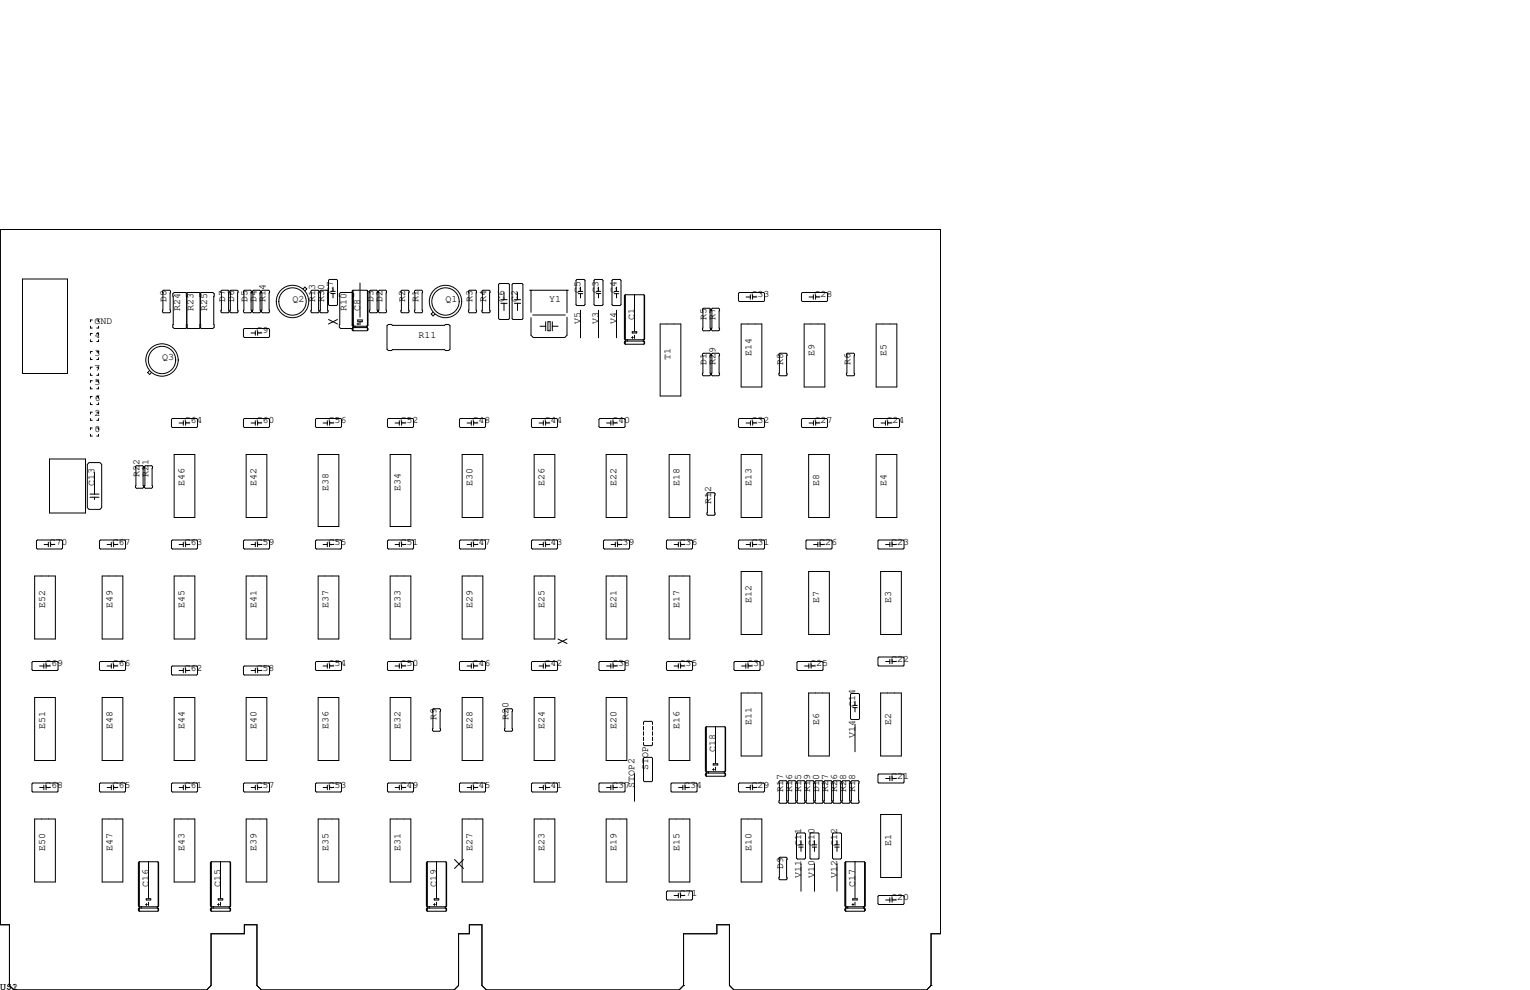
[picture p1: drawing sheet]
<svg xmlns="http://www.w3.org/2000/svg" width="432mm" height="279mm" viewBox="0 0 432 279" stroke-linecap="round" stroke-linejoin="round" font-family="sans-serif">
<g fill="none" stroke="#000" stroke-width=".28">
<path d="M6.4 78.7h12.7v26.7h-12.7zM92.7 79.1l.3-.2h2l.3 .2v6.9l-.3 .2h-2l-.3-.2zM101.6 79.9v9.6M162.6 79.1l.2-.2h2l.3 .2v6.9l-.3 .2h-2l-.2-.2zM167.6 79.1l.3-.2h2l.3 .2v6.9l-.3 .2h-2l-.3-.2zM172.7 79.1l.3-.2h2l.3 .2v6.9l-.3 .2h-2l-.3-.2zM25.5 92.1v.5h.5M25.5 95.9v.5h.5M26 90.3h-.5v.5M26 94.1h-.5v.5M26 99.2h-.5v.5M27.3 90.3h.5v.5"/>
<path d="M27.3 94.1h.5v.5M27.3 99.2h.5v.5M27.8 92.1v.5h-.5M27.8 95.9v.5h-.5M46.1 81.9h1.8l.2 .3v5.8l-.2 .3h-1.8l-.3-.3v-5.8zM52.7 83.7l.1-.8-.3-.4h-3.4l-.3 .4v9.4l.3 .4h3.4l.3-.4-.1-.7M52.7 91.6l-.1 .7 .4 .4h3.3l.3-.4-.1-.7M52.7 83.7l-.1-.8 .4-.4h3.3l.3 .4-.1 .8M52.7 83.7v7.9M56.5 83.7l-.1-.8 .4-.4h3.3l.4 .4v9.4l-.4 .4h-3.3l-.4-.4 .1-.7M56.5 83.7v7.9M62.6 81.9h1.8l.2 .3v5.8l-.2 .3h-1.8l-.2-.3v-5.8z"/>
<path d="M65.2 81.9h1.7l.3 .3v5.8l-.3 .3h-1.7l-.3-.3v-5.8zM69 81.9h1.7l.3 .3v5.8l-.3 .3h-1.7l-.3-.3v-5.8zM69 92.7h6.8l.3 .3v2l-.3 .2h-6.8l-.3-.2v-2zM70.9 94h1.2M71.5 81.9h1.8l.2 .3v5.8l-.2 .3h-1.8l-.3-.3v-5.8zM72.1 93.3v1.3M72.7 94h1.2M72.7 93.3v1.3M74 81.9h1.8l.3 .3v5.8l-.3 .3h-1.8l-.2-.3v-5.8zM85.5 81.6l.6-.6 .5 .6-.5 .5M88 81.9h1.8l.2 .3v5.8l-.2 .3h-1.8l-.2-.3v-5.8zM90.6 81.9h1.7l.3 .3v5.8l-.3 .3h-1.7l-.3-.3v-5.8z"/>
<path d="M92.7 90.2l2.6 1.2M93.3 82.9h1.3M93.3 82.2h1.3M94 81v1.2M94 82.9v1.2M95.3 90.2l-2.6 1.2M95.8 82.9l.3-.4h3.3l.4 .4v9.4l-.4 .4h-3.3l-.3-.4zM99.4 92.7v.4l.2 .2M99.5 82.2v9.6M99.5 92.7v.4M99.6 81.9h4l.2 .3v9.6M99.6 81.9l-.2 .3v9.6l.2 .3h4"/>
<path d="M99.6 81.9v11.4M99.8 92.2v.1M100.2 92.1v.4M100.8 91.4h.5M101 90.3h1.2v.5h-1.2zM101 91.2v.5M101.6 90.8v.9M103.4 92.1v.4M103.5 92.1v.4M103.6 92.5l.2 .2v.4M103.6 92.5h-4l-.2 .2M103.6 92.1v.4"/>
<path d="M103.7 82v9.9M103.7 92.6v.6M103.8 82.2v9.6M103.8 92.7v.4M103.8 93.1l-.2 .2h-4M103.8 91.8l-.2 .3M104.5 81.9h1.8l.3 .3v5.8l-.3 .3h-1.8l-.2-.3v-5.8zM107.1 81.9h1.7l.3 .3v5.8l-.3 .3h-1.7l-.3-.3v-5.8zM109.2 91.9l.4-.3h.9l.2 .2h14.8l.2-.2h.9l.4 .3v6.7l-.4 .3h-.9l-.2-.2h-14.8l-.2 .2h-.9l-.4-.3zM113.4 81.9h1.8l.2 .3v5.8l-.2 .3h-1.8l-.2-.3v-5.8zM117.2 81.9h1.8l.3 .3v5.8l-.3 .3h-1.8l-.2-.3v-5.8zM122.2 88.1l-.5 .5 .5 .6 .6-.6"/>
<path d="M132.5 81.9h1.7l.3 .3v5.8l-.3 .3h-1.7l-.3-.3v-5.8zM136.3 81.9h1.7l.3 .3v5.8l-.3 .3h-1.7l-.3-.3v-5.8zM141 80h2.5l.3 .3v9.6l-.3 .3h-2.5l-.3-.3v-9.6zM141.4 84.6h1.7M141.4 85.6h1.7M142.2 82.5v2.1M142.2 85.6v2M144.8 80h2.5l.3 .3v9.6l-.3 .3h-2.5l-.3-.3v-9.6zM145.2 84.6h1.7M145.2 85.6h1.7M146.1 82.5v2.1M146.1 85.6v2"/>
<path d="M149.5 81.9h10.9M149.9 81.9v6.2M150.4 88.9h9.1M152.4 92.1h1.6M154 90.8v2.5M154.6 90.8h.7v2.5h-.7zM155.9 90.8v2.5M155.9 92.1h1.6M160 89.5v5.1l-.6 .6h-8.9l-.6-.6v-4.9M160 81.9v6.4M163.2 82.2h1.3M163.2 82.9h1.3"/>
<path d="M163.8 81v1.2M163.8 82.9v1.2M163.8 87.6v7.7M168.3 82.9h1.2M168.3 82.2h1.2M168.9 81v1.2M168.9 82.9v1.2M168.9 87.6v7.7M173.4 82.2h1.2M173.4 82.9h1.2M174 81v1.2M174 82.9v1.2"/>
<path d="M174 87.6v7.7M176.3 83.4v12.2M176.3 96.5v.4M176.5 83.2l-.3 .2v12.2l.3 .3h5.2M176.5 83.2v14M176.5 83.2h5.2l.2 .2v12.2M176.6 96v.1M177 95.9v.4M178.2 95.2h.6M178.4 93.6h1.3v.4h-1.3zM178.5 95v.5M179.1 83.2v10.3"/>
<path d="M179.1 94.6v.9M181.5 95.9v.4M181.6 95.9v.4M181.7 96.3h-5.2l-.3 .2v.4l.3 .3M181.7 96.3l.2 .2v.4M181.7 95.9v.4M181.8 83.3v12.5M181.8 96.4v.6M181.9 83.4v12.2M181.9 96.5v.4M181.9 96.9l-.2 .3h-5.2M181.9 95.6l-.2 .3"/>
<path d="M186.3 91.4h5.9v20.4h-5.9zM198.5 87h1.8l.2 .2v5.9l-.2 .2h-1.8l-.3-.2v-5.9zM198.5 99.7h1.8l.2 .2v5.9l-.2 .2h-1.8l-.3-.2v-5.9zM201 87h1.8l.3 .2v5.9l-.3 .2h-1.8l-.2-.2v-5.9zM201 99.7h1.8l.3 .2v5.9l-.3 .2h-1.8l-.2-.2v-5.9zM208.7 82.5h6.8l.3 .3v2l-.3 .3h-6.8l-.3-.3v-2zM209.2 91.4h5.8v17.8h-5.8zM210.6 83.8h1.2M211.8 83.2v1.3M212.4 83.8h1.2M212.4 83.2v1.3M220.1 99.7h1.8l.2 .2v5.9l-.2 .2h-1.8l-.3-.2v-5.9z"/>
<path d="M226.4 82.5h6.9l.3 .3v2l-.3 .3h-6.9l-.2-.3v-2zM226.9 91.4h5.9v17.8h-5.9zM228.3 83.8h1.2M229.5 83.2v1.3M230.2 83.2v1.3M230.2 83.8h1.2M239.1 99.7h1.8l.3 .2v5.9l-.3 .2h-1.8l-.2-.2v-5.9zM247.3 91.4h5.8v17.8h-5.8zM25.5 118.1v.5h.5M25.5 101v.5h.5M25.5 105.4v.5h.5M25.5 109.2v.5h.5"/>
<path d="M25.5 113.7v.5h.5M26 116.3h-.5v.5M26 103.6h-.5v.5M26 107.4h-.5v.5M26 111.9h-.5v.5M27.3 103.6h.5v.5M27.3 107.4h.5v.5M27.3 111.9h.5v.5M27.3 116.3h.5v.5M27.8 101v.5h-.5M27.8 105.4v.5h-.5M27.8 109.2v.5h-.5"/>
<path d="M27.8 113.7v.5h-.5M27.8 118.1v.5h-.5M42.2 104.6l-.5 .5 .5 .6 .5-.6M48.6 118.1h6.9l.3 .3v2l-.3 .2h-6.9l-.2-.2v-2zM50.5 119.4h1.2M51.7 118.7v1.3M52.4 119.4h1.2M52.4 118.7v1.3M69 118.1h6.8l.3 .3v2l-.3 .2h-6.8l-.3-.2v-2zM70.9 119.4h1.2M72.1 118.7v1.3M72.7 118.7v1.3"/>
<path d="M72.7 119.4h1.2M89.3 118.1h6.8l.3 .3v2l-.3 .2h-6.8l-.3-.2v-2zM91.2 119.4h1.2M92.4 118.7v1.3M93 119.4h1.2M93 118.7v1.3M109.6 118.1h6.9l.2 .3v2l-.2 .2h-6.9l-.3-.2v-2zM111.5 119.4h1.2M112.7 118.7v1.3M113.3 118.7v1.3M113.3 119.4h1.3M129.9 118.1h6.9l.2 .3v2l-.2 .2h-6.9l-.2-.2v-2z"/>
<path d="M131.8 119.4h1.2M133 118.7v1.3M133.7 119.4h1.2M133.7 118.7v1.3M150.2 118.1h6.9l.3 .3v2l-.3 .2h-6.9l-.2-.2v-2zM152.1 119.4h1.2M153.3 118.7v1.3M154 119.4h1.2M154 118.7v1.3M169.3 118.1h6.8l.3 .3v2l-.3 .2h-6.8l-.3-.2v-2zM171.2 119.4h1.2M172.4 118.7v1.3"/>
<path d="M173 119.4h1.2M173 118.7v1.3M208.7 118.1h6.8l.3 .3v2l-.3 .2h-6.8l-.3-.2v-2zM210.6 119.4h1.2M211.8 118.7v1.3M212.4 119.4h1.2M212.4 118.7v1.3M226.4 118.1h6.9l.3 .3v2l-.3 .2h-6.9l-.2-.2v-2zM228.3 119.4h1.3M229.6 118.7v1.3M230.2 119.4h1.2M230.2 118.7v1.3"/>
<path d="M246.8 118.1h6.8l.3 .3v2l-.3 .2h-6.8l-.3-.2v-2zM248.7 119.4h1.2M249.9 118.7v1.3M250.5 119.4h1.2M250.5 118.7v1.3M14 129.5h10.1v15.3h-10.1zM24.6 131.1l.5-.5h3.1l.5 .5v12.2l-.5 .5h-3.1l-.5-.5zM25.4 139.4h2.5M25.5 122.6v.5h.5M26 120.8h-.5v.5M26.7 133.3v6.1M27.3 120.8h.5v.5"/>
<path d="M27.8 122.6v.5h-.5M38.5 131.4h1.8l.2 .3v5.8l-.2 .3h-1.8l-.3-.3v-5.8zM41 131.4h1.8l.3 .3v5.8l-.3 .3h-1.8l-.2-.3v-5.8zM49.1 128.3h5.9v17.7h-5.9zM69.5 128.3h5.8v17.7h-5.8zM89.8 128.3h5.8v20.3h-5.8zM110.1 128.3h5.9v20.3h-5.9zM130.4 128.3h5.9v17.7h-5.9zM150.7 128.3h5.9v17.7h-5.9zM171.1 128.3h5.8v17.7h-5.8zM188.8 128.3h5.9v17.7h-5.9zM199.8 139.1h1.7l.3 .2v5.9l-.3 .2h-1.7l-.3-.2v-5.9z"/>
<path d="M209.2 128.3h5.8v17.7h-5.8zM228.2 128.3h5.9v17.7h-5.9zM247.3 128.3h5.8v17.7h-5.8zM10.5 152.4h6.9l.3 .3v2l-.3 .2h-6.9l-.2-.2v-2zM12.4 153.7h1.2M13.6 153v1.3M14.3 153.7h1.2M14.3 153v1.3M25.4 140.3h2.5M26.7 140.3v.7M28.3 152.4h6.9l.2 .3v2l-.2 .2h-6.9l-.2-.2v-2zM30.2 153.7h1.2"/>
<path d="M31.4 153v1.3M32.1 153.7h1.2M32.1 153v1.3M48.4 152.7l.2-.3h6.9l.3 .3v2l-.3 .2h-6.9l-.2-.2zM50.5 153.7h1.2M51.7 153v1.3M52.4 153.7h1.2M52.4 153v1.3M68.7 152.7l.3-.3h6.8l.3 .3v2l-.3 .2h-6.8l-.3-.2zM70.9 153.7h1.2M72.1 153v1.3M72.7 153v1.3"/>
<path d="M72.7 153.7h1.2M89 152.7l.3-.3h6.8l.3 .3v2l-.3 .2h-6.8l-.3-.2zM91.2 153.7h1.2M92.4 153v1.3M93 153.7h1.2M93 153v1.3M109.6 152.4h6.9l.2 .3v2l-.2 .2h-6.9l-.3-.2v-2zM111.5 153.7h1.2M112.7 153v1.3M113.3 153v1.3M113.3 153.7h1.3M129.9 152.4h6.9l.2 .3v2l-.2 .2h-6.9l-.2-.2v-2z"/>
<path d="M131.8 153.7h1.2M133 153v1.3M133.7 153.7h1.2M133.7 153v1.3M150.2 152.4h6.9l.3 .3v2l-.3 .2h-6.9l-.2-.2v-2zM152.1 153.7h1.2M153.3 153v1.3M154 153.7h1.2M154 153v1.3M170.6 152.4h6.8l.3 .3v2l-.3 .2h-6.8l-.3-.2v-2zM172.5 153.7h1.2M173.7 153v1.3"/>
<path d="M174.3 153.7h1.2M174.3 153v1.3M188.3 152.4h6.9l.3 .3v2l-.3 .2h-6.9l-.2-.2v-2zM190.2 153.7h1.2M191.4 153v1.3M192.1 153.7h1.2M192.1 153v1.3M208.7 152.4h6.8l.3 .3v2l-.3 .2h-6.8l-.3-.2v-2zM210.6 153.7h1.2M211.8 153v1.3M212.4 153.7h1.2M212.4 153v1.3"/>
<path d="M227.7 152.4h6.9l.2 .3v2l-.2 .2h-6.9l-.2-.2v-2zM229.6 153.7h1.2M230.8 153v1.3M231.4 153.7h1.3M231.4 153v1.3M248 152.4h6.9l.2 .3v2l-.2 .2h-6.9l-.2-.2v-2zM249.9 153.7h1.2M251.1 153v1.3M251.8 153v1.3M251.8 153.7h1.2M9.8 162.6h5.8v17.7h-5.8zM28.8 162.6h5.9v17.7h-5.9z"/>
<path d="M49.1 162.6h5.9v17.7h-5.9zM69.5 162.6h5.8v17.7h-5.8zM89.8 162.6h5.8v17.7h-5.8zM110.1 162.6h5.9v17.7h-5.9zM130.4 162.6h5.9v17.7h-5.9zM150.7 162.6h5.9v17.7h-5.9zM171.1 162.6h5.8v17.7h-5.8zM188.8 162.6h5.9v17.7h-5.9zM209.2 161.3h5.8v17.8h-5.8zM228.2 161.3h5.9v17.8h-5.9zM248.5 161.3h5.9v17.8h-5.9zM9.3 186.7h6.8l.3 .2v2.1l-.3 .2h-6.8l-.3-.2v-2.1z"/>
<path d="M9.8 196.8h5.8v17.8h-5.8zM11.2 188h1.2M12.4 187.3v1.3M13 188h1.2M13 187.3v1.3M28.3 186.7h6.9l.2 .2v2.1l-.2 .2h-6.9l-.2-.2v-2.1zM28.8 196.8h5.9v17.8h-5.9zM30.2 188h1.2M31.4 187.3v1.3M32.1 188h1.2M32.1 187.3v1.3M48.4 188.2l.2-.2h6.9l.3 .2v2l-.3 .3h-6.9l-.2-.3z"/>
<path d="M49.1 196.8h5.9v17.8h-5.9zM50.5 189.2h1.2M51.7 188.6v1.3M52.4 189.2h1.2M52.4 188.6v1.3M68.7 188.2l.3-.2h6.8l.3 .2v2l-.3 .3h-6.8l-.3-.3zM69.5 196.8h5.8v17.8h-5.8zM70.9 189.2h1.2M72.1 188.6v1.3M72.7 188.6v1.3M72.7 189.2h1.2M89.3 186.7h6.8l.3 .2v2.1l-.3 .2h-6.8l-.3-.2v-2.1z"/>
<path d="M89.8 196.8h5.8v17.8h-5.8zM91.2 188h1.2M92.4 187.3v1.3M93 188h1.2M93 187.3v1.3M109.6 186.7h6.9l.2 .2v2.1l-.2 .2h-6.9l-.3-.2v-2.1zM110.1 196.8h5.9v17.8h-5.9zM111.5 188h1.2M112.7 187.3v1.3M113.3 187.3v1.3M113.3 188h1.3M129.9 186.7h6.9l.2 .2v2.1l-.2 .2h-6.9l-.2-.2v-2.1z"/>
<path d="M130.4 196.8h5.9v17.8h-5.9zM131.8 188h1.2M133 187.3v1.3M133.7 188h1.2M133.7 187.3v1.3M150.2 186.7h6.9l.3 .2v2.1l-.3 .2h-6.9l-.2-.2v-2.1zM150.7 196.8h5.9v17.8h-5.9zM152.1 188h1.2M153.3 187.3v1.3M154 188h1.2M154 187.3v1.3M157.5 180.3l2.5 1.3"/>
<path d="M160 180.3l-2.5 1.3M169.3 186.7h6.8l.3 .2v2.1l-.3 .2h-6.8l-.3-.2v-2.1zM171.1 196.8h5.8v17.8h-5.8zM171.2 188h1.2M172.4 187.3v1.3M173 188h1.2M173 187.3v1.3M188.3 186.7h6.9l.3 .2v2.1l-.3 .2h-6.9l-.2-.2v-2.1zM188.8 196.8h5.9v17.8h-5.9zM190.2 188h1.2M191.4 187.3v1.3M192.1 188h1.2"/>
<path d="M192.1 187.3v1.3M207.4 186.7h6.8l.3 .2v2.1l-.3 .2h-6.8l-.3-.2v-2.1zM209.2 195.6h5.8v17.8h-5.8zM209.3 188h1.2M210.5 187.3v1.3M211.1 188h1.2M211.1 187.3v1.3M225.2 186.7h6.8l.3 .2v2.1l-.3 .2h-6.8l-.3-.2v-2.1zM227.1 188h1.2M228.2 195.6h5.9v17.8h-5.9zM228.3 187.3v1.3M228.9 188h1.2"/>
<path d="M228.9 187.3v1.3M240 196l.3-.3h2l.3 .3v6.8l-.3 .3h-2l-.3-.3zM240.7 199.1h1.2M240.7 199.7h1.2M241.3 197.9v1.2M241.3 199.7v1.2M248 185.4h6.9l.2 .3v2l-.2 .3h-6.9l-.2-.3v-2zM248.5 195.6h5.9v17.8h-5.9zM249.9 186.7h1.2M251.1 186.1v1.2M251.8 186.1v1.2M251.8 186.7h1.2"/>
<path d="M122.3 200h1.8l.2 .3v5.8l-.2 .3h-1.8l-.3-.3v-5.8zM142.4 200.3l.2-.3h1.8l.3 .3v5.8l-.3 .3h-1.8l-.2-.3zM179.1 218.4v7.7M181.6 204.5v-.7l.3-.2h2l.3 .2v.7M181.6 205v1M181.6 206.5v1M181.6 208v1M181.6 209.5v.7l.3 .2h2l.3-.2v-.7M181.6 214l.3-.3h2l.3 .3v6.3l-.3 .3h-2l-.3-.3zM184.2 205v1M184.2 206.5v1M184.2 208v1"/>
<path d="M199.2 205.4v12.2M199.2 218.4v.4M199.3 205.1l-.2 .3v12.2l.2 .2h5.2M199.3 205.1v14M199.3 205.1h5.2l.3 .3v12.2M199.5 217.9v.2M199.9 217.8v.4M201.1 217.2h.5M201.3 215.6h1.3v.3h-1.3zM201.4 216.9v.5M201.9 205.1v10.3M201.9 216.5v.9"/>
<path d="M204.4 217.8v.4M204.5 217.8v.4M204.5 218.2h-5.2l-.2 .2v.4l.2 .3M204.5 218.2l.3 .2v.4M204.7 205.2v12.5M204.7 218.3v.6M204.7 205.4l.1 12.2M204.7 218.4l.1 .4M204.8 218.8l-.3 .3h-5.2M204.8 217.6l-.3 .2M241.3 204.4v7.8M248 218.4h6.9l.2 .3v2l-.2 .3h-6.9l-.2-.3v-2z"/>
<path d="M249.9 219.7h1.2M251.1 219.1v1.2M251.8 219.1v1.2M251.8 219.7h1.2M9.3 221h6.8l.3 .2v2.1l-.3 .2h-6.8l-.3-.2v-2.1zM9.8 231.1h5.8v17.8h-5.8zM11.2 222.2h1.2M12.4 221.6v1.3M13 222.2h1.2M13 221.6v1.3M28.3 221h6.9l.2 .2v2.1l-.2 .2h-6.9l-.2-.2v-2.1zM28.8 231.1h5.9v17.8h-5.9z"/>
<path d="M30.2 222.2h1.2M31.4 221.6v1.3M32.1 222.2h1.2M32.1 221.6v1.3M48.4 221.2l.2-.2h6.9l.3 .2v2.1l-.3 .2h-6.9l-.2-.2zM49.1 231.1h5.9v17.8h-5.9zM50.5 222.2h1.2M51.7 221.6v1.3M52.4 222.2h1.2M52.4 221.6v1.3M68.7 221.2l.3-.2h6.8l.3 .2v2.1l-.3 .2h-6.8l-.3-.2zM69.5 231.1h5.8v17.8h-5.8z"/>
<path d="M70.9 222.2h1.2M72.1 221.6v1.3M72.7 221.6v1.3M72.7 222.2h1.2M89.3 221h6.8l.3 .2v2.1l-.3 .2h-6.8l-.3-.2v-2.1zM89.8 231.1h5.8v17.8h-5.8zM91.2 222.2h1.2M92.4 221.6v1.3M93 222.2h1.2M93 221.6v1.3M109.6 221h6.9l.2 .2v2.1l-.2 .2h-6.9l-.3-.2v-2.1zM110.1 231.1h5.9v17.8h-5.9z"/>
<path d="M111.5 222.2h1.2M112.7 221.6v1.3M113.3 221.6v1.3M113.3 222.2h1.3M129.7 221.2l.2-.2h6.9l.2 .2v2.1l-.2 .2h-6.9l-.2-.2zM130.4 231.1h5.9v17.8h-5.9zM131.8 222.2h1.2M133 221.6v1.3M133.7 222.2h1.2M133.7 221.6v1.3M150.2 221h6.9l.3 .2v2.1l-.3 .2h-6.9l-.2-.2v-2.1zM150.7 231.1h5.9v17.8h-5.9z"/>
<path d="M152.1 222.2h1.2M153.3 221.6v1.3M154 222.2h1.2M154 221.6v1.3M169.3 221h6.8l.3 .2v2.1l-.3 .2h-6.8l-.3-.2v-2.1zM171.1 231.1h5.8v17.8h-5.8zM171.2 222.2h1.2M172.4 221.6v1.3M173 222.2h1.2M173 221.6v1.3M188.8 231.1h5.9v17.8h-5.9zM189.6 221h6.9l.2 .2v2.1l-.2 .2h-6.9l-.2-.2v-2.1z"/>
<path d="M191.5 222.2h1.2M192.7 221.6v1.3M193.3 222.2h1.3M193.3 221.6v1.3M208.7 221h6.8l.3 .2v2.1l-.3 .2h-6.8l-.3-.2v-2.1zM209.2 231.1h5.8v17.8h-5.8zM210.6 222.2h1.2M211.8 221.6v1.3M212.4 221.6v1.3M212.4 222.2h1.2M220.1 220.3h1.8l.2 .3v5.8l-.2 .3h-1.8l-.3-.3v-5.8zM222.6 220.3h1.8l.3 .3v5.8l-.3 .3h-1.8l-.2-.3v-5.8z"/>
<path d="M224.8 235.3l.2-.2h2.1l.2 .2v6.9l-.2 .2h-2.1l-.2-.2zM225.2 220.3h1.7l.3 .3v5.8l-.3 .3h-1.7l-.3-.3v-5.8zM225.4 239.1h1.3M225.4 238.4h1.3M226.1 237.2v1.2M226.1 239.1v1.2M227.7 220.3h1.8l.2 .3v5.8l-.2 .3h-1.8l-.2-.3v-5.8zM228.6 235.3l.3-.2h2l.2 .2v6.9l-.2 .2h-2l-.3-.2zM229.2 239.1h1.3M229.2 238.4h1.3M229.9 237.2v1.2M229.9 239.1v1.2"/>
<path d="M230.3 220.3h1.7l.3 .3v5.8l-.3 .3h-1.7l-.3-.3v-5.8zM232.8 220.3h1.8l.2 .3v5.8l-.2 .3h-1.8l-.3-.3v-5.8zM235 235.3l.2-.2h2l.3 .2v6.9l-.3 .2h-2l-.2-.2zM235.3 220.3h1.8l.3 .3v5.8l-.3 .3h-1.8l-.2-.3v-5.8zM235.6 239.1h1.3M235.6 238.4h1.3M236.2 237.2v1.2M236.2 239.1v1.2M237.9 220.3h1.7l.3 .3v5.8l-.3 .3h-1.7l-.3-.3v-5.8zM240.4 220.3h1.8l.2 .3v5.8l-.2 .3h-1.8l-.2-.3v-5.8zM248.5 229.9h5.9v17.7h-5.9zM39.2 243.5v12.2"/>
<path d="M39.2 256.5v.4M39.3 243.2l-.2 .3v12.2l.2 .2h5.2M39.3 243.2h5.2l.3 .3v12.2M39.3 243.2v14M39.4 256v.2M39.9 255.9v.4M41.1 255.3h.5M41.3 253.7h1.2v.3h-1.2zM41.3 255v.5M41.9 243.2v10.3M41.9 254.6v.9M44.4 255.9v.4"/>
<path d="M44.5 255.9v.4M44.5 256.3h-5.2l-.2 .2v.4l.2 .3M44.5 256.3l.3 .2v.4M44.6 243.3v12.5M44.6 256.4v.6M44.7 243.5l.1 12.2M44.7 256.5l.1 .4M44.8 256.9l-.3 .3h-5.2M44.8 255.7l-.3 .2M59.5 243.5v12.2M59.5 256.5v.4M59.6 243.2l-.2 .3v12.2l.2 .2h5.2"/>
<path d="M59.6 243.2v14M59.6 243.2h5.2l.3 .3v12.2M59.8 256v.2M60.2 255.9v.4M61.4 255.3h.5M61.6 253.7h1.3v.3h-1.3zM61.7 255v.5M62.2 243.2v10.3M62.2 254.6v.9M64.7 255.9v.4M64.8 255.9v.4M64.8 256.3h-5.2l-.2 .2v.4l.2 .3"/>
<path d="M64.8 256.3l.3 .2v.4M65 243.3v12.5M65 256.4v.6M65 243.5l.1 12.2M65 256.5l.1 .4M65.1 256.9l-.3 .3h-5.2M65.1 255.7l-.3 .2M120.5 243.5v12.2M120.5 256.5v.4M120.6 243.2l-.3 .3v12.2l.3 .2h5.2M120.6 243.2h5.2l.2 .3v12.2M120.6 243.2v14"/>
<path d="M120.7 256v.2M121.2 255.9v.4M122.4 255.3h.5M122.6 253.7h1.2v.3h-1.2zM122.6 255v.5M123.2 243.2v10.3M123.2 254.6v.9M125.7 255.9v.4M125.8 256.3h-5.2l-.3 .2v.4l.3 .3M125.8 256.3l.2 .2v.4M125.8 255.9v.4M125.9 243.3v12.5"/>
<path d="M125.9 256.4v.6M126 243.5v12.2M126 256.5v.4M126 256.9l-.2 .3h-5.2M126 255.7l-.2 .2M128.3 242.6l2.5 2.5M130.8 242.6l-2.5 2.5M188.1 251.7l.2-.2h6.9l.3 .2v2l-.3 .3h-6.9l-.2-.3zM190.2 252.7h1.2M191.4 252.1v1.3M192.1 252.7h1.2M192.1 252.1v1.3"/>
<path d="M220.1 241.9h1.8l.2 .3v5.8l-.2 .3h-1.8l-.3-.3v-5.8zM226.1 243.8v7.7M229.9 243.8v7.7M236.2 243.8v7.7M238.6 243.5v12.2M238.6 256.5v.4M238.7 243.2l-.3 .3v12.2l.3 .2h5.2M238.7 243.2h5.2l.3 .3v12.2M238.7 243.2v14M238.8 256v.2M239.3 255.9v.4M240.5 255.3h.5"/>
<path d="M240.7 253.7h1.2v.3h-1.2zM240.7 255v.5M241.3 243.2v10.3M241.3 254.6v.9M243.8 255.9v.4M243.9 255.9v.4M243.9 256.3h-5.2l-.3 .2v.4l.3 .3M243.9 256.3l.3 .2v.4M244 243.3v12.5M244 256.4v.6M244.1 243.5l.1 12.2M244.1 256.5l.1 .4"/>
<path d="M244.2 256.9l-.3 .3h-5.2M244.2 255.7l-.3 .2M247.8 253l.2-.3h6.9l.2 .3v2l-.2 .3h-6.9l-.2-.3zM249.9 254h1.2M251.1 253.4v1.2M251.8 254h1.2M251.8 253.4v1.2M192.9 278.1h.1M192.9 278.1l-1.3 1.3h-54.3l-1.3-1.3v-17.1h-3.5v2.5h-3.1v14.6l-1.3 1.3h-54.3l-1.3-1.3v-17.1h-3.5v2.5h-9.4v14.6l-1.3 1.3h-54.4l-1.2-1.3v-17.1h-2.6v-196.2h265.3v198.7h-2.6v14.6M262.8 278.1h.1M262.8 278.1l-1.3 1.3h-54.4l-1.2-1.3v-17.1h-3.6v2.5h-9.4v14.6"/>
<circle cx="82.6" cy="85.1" r="4.6"/>
<circle cx="82.6" cy="85.1" r="3.9"/>
<circle cx="125.7" cy="85.1" r="3.9"/>
<circle cx="125.7" cy="85.1" r="4.6"/>
<circle cx="45.7" cy="101.6" r="3.9"/>
<circle cx="45.7" cy="101.6" r="4.6"/>
</g>
<g font-size="2.8">
<text x="94" y="82.5" transform="rotate(-90 94 82.5)">C7</text>
<text x="163.8" y="82.5" transform="rotate(-90 163.8 82.5)">C5</text>
<text x="168.9" y="82.5" transform="rotate(-90 168.9 82.5)">C3</text>
<text x="174" y="82.5" transform="rotate(-90 174 82.5)">C4</text>
<text x="212.1" y="83.8">C33</text>
<text x="229.9" y="83.8">C28</text>
<text x="47" y="85.1" transform="rotate(-90 47 85.1)">D8</text>
<text x="50.8" y="87.6" transform="rotate(-90 50.8 87.6)">R24</text>
<text x="54.6" y="87.6" transform="rotate(-90 54.6 87.6)">R23</text>
<text x="58.4" y="87.6" transform="rotate(-90 58.4 87.6)">R25</text>
<text x="63.5" y="85.1" transform="rotate(-90 63.5 85.1)">D7</text>
<text x="66" y="85.1" transform="rotate(-90 66 85.1)">D6</text>
<text x="69.8" y="85.1" transform="rotate(-90 69.8 85.1)">D5</text>
<text x="72.4" y="85.1" transform="rotate(-90 72.4 85.1)">D4</text>
<text x="74.9" y="85.1" transform="rotate(-90 74.9 85.1)">R14</text>
<text x="82.5" y="85.1">Q2</text>
<text x="88.9" y="85.1" transform="rotate(-90 88.9 85.1)">R13</text>
<text x="91.4" y="85.1" transform="rotate(-90 91.4 85.1)">R30</text>
<text x="97.8" y="87.6" transform="rotate(-90 97.8 87.6)">R10</text>
<text x="101.6" y="87.6" transform="rotate(-90 101.6 87.6)">C8</text>
<text x="105.4" y="85.1" transform="rotate(-90 105.4 85.1)">D3</text>
<text x="107.9" y="85.1" transform="rotate(-90 107.9 85.1)">D2</text>
<text x="114.3" y="85.1" transform="rotate(-90 114.3 85.1)">R2</text>
<text x="118.1" y="85.1" transform="rotate(-90 118.1 85.1)">R1</text>
<text x="125.7" y="85.1">Q1</text>
<text x="133.3" y="85.1" transform="rotate(-90 133.3 85.1)">R3</text>
<text x="137.2" y="85.1" transform="rotate(-90 137.2 85.1)">R4</text>
<text x="142.2" y="85.1" transform="rotate(-90 142.2 85.1)">C6</text>
<text x="146" y="85.1" transform="rotate(-90 146 85.1)">C2</text>
<text x="154.9" y="85.1">Y1</text>
<text x="26.7" y="95.2">4</text>
<text x="26.7" y="91.4">GND</text>
<text x="72.4" y="94">C9</text>
<text x="118.1" y="95.2">R11</text>
<text x="163.8" y="91.4" transform="rotate(-90 163.8 91.4)">V5</text>
<text x="168.9" y="91.4" transform="rotate(-90 168.9 91.4)">V3</text>
<text x="174" y="91.4" transform="rotate(-90 174 91.4)">V4</text>
<text x="179.1" y="90.2" transform="rotate(-90 179.1 90.2)">C1</text>
<text x="199.4" y="90.2" transform="rotate(-90 199.4 90.2)">R5</text>
<text x="201.9" y="90.2" transform="rotate(-90 201.9 90.2)">R7</text>
<text x="26.7" y="100.3">3</text>
<text x="45.7" y="101.6">Q3</text>
<text x="189.2" y="101.6" transform="rotate(-90 189.2 101.6)">T1</text>
<text x="212.1" y="100.3" transform="rotate(-90 212.1 100.3)">E14</text>
<text x="229.9" y="100.3" transform="rotate(-90 229.9 100.3)">E9</text>
<text x="250.2" y="100.3" transform="rotate(-90 250.2 100.3)">E5</text>
<text x="26.7" y="104.8">7</text>
<text x="199.4" y="102.9" transform="rotate(-90 199.4 102.9)">D1</text>
<text x="201.9" y="102.9" transform="rotate(-90 201.9 102.9)">R29</text>
<text x="221" y="102.9" transform="rotate(-90 221 102.9)">R8</text>
<text x="240" y="102.9" transform="rotate(-90 240 102.9)">R6</text>
<text x="26.7" y="108.6">5</text>
<text x="26.7" y="113">6</text>
<text x="26.7" y="117.5">2</text>
<text x="52.1" y="119.4">C64</text>
<text x="72.4" y="119.4">C60</text>
<text x="92.7" y="119.4">C56</text>
<text x="113" y="119.4">C52</text>
<text x="133.3" y="119.4">C48</text>
<text x="153.7" y="119.4">C44</text>
<text x="172.7" y="119.4">C40</text>
<text x="212.1" y="119.4">C32</text>
<text x="229.9" y="119.4">C27</text>
<text x="250.2" y="119.4">C24</text>
<text x="26.7" y="121.9">0</text>
<text x="26.7" y="137.2" transform="rotate(-90 26.7 137.2)">C13</text>
<text x="39.4" y="134.6" transform="rotate(-90 39.4 134.6)">R22</text>
<text x="41.9" y="134.6" transform="rotate(-90 41.9 134.6)">R21</text>
<text x="52.1" y="137.2" transform="rotate(-90 52.1 137.2)">E46</text>
<text x="72.4" y="137.2" transform="rotate(-90 72.4 137.2)">E42</text>
<text x="133.3" y="137.2" transform="rotate(-90 133.3 137.2)">E30</text>
<text x="153.7" y="137.2" transform="rotate(-90 153.7 137.2)">E26</text>
<text x="174" y="137.2" transform="rotate(-90 174 137.2)">E22</text>
<text x="191.8" y="137.2" transform="rotate(-90 191.8 137.2)">E18</text>
<text x="212.1" y="137.2" transform="rotate(-90 212.1 137.2)">E13</text>
<text x="231.1" y="137.2" transform="rotate(-90 231.1 137.2)">E8</text>
<text x="250.2" y="137.2" transform="rotate(-90 250.2 137.2)">E4</text>
<text x="92.7" y="138.4" transform="rotate(-90 92.7 138.4)">E38</text>
<text x="113" y="138.4" transform="rotate(-90 113 138.4)">E34</text>
<text x="200.7" y="142.2" transform="rotate(-90 200.7 142.2)">R12</text>
<text x="14" y="153.7">C70</text>
<text x="31.7" y="153.7">C67</text>
<text x="52.1" y="153.7">C63</text>
<text x="72.4" y="153.7">C59</text>
<text x="92.7" y="153.7">C55</text>
<text x="113" y="153.7">C51</text>
<text x="133.3" y="153.7">C47</text>
<text x="153.7" y="153.7">C43</text>
<text x="174" y="153.7">C39</text>
<text x="191.8" y="153.7">C36</text>
<text x="212.1" y="153.7">C31</text>
<text x="231.1" y="153.7">C26</text>
<text x="251.5" y="153.7">C23</text>
<text x="12.7" y="171.4" transform="rotate(-90 12.7 171.4)">E52</text>
<text x="31.7" y="171.4" transform="rotate(-90 31.7 171.4)">E49</text>
<text x="52.1" y="171.4" transform="rotate(-90 52.1 171.4)">E45</text>
<text x="72.4" y="171.4" transform="rotate(-90 72.4 171.4)">E41</text>
<text x="92.7" y="171.4" transform="rotate(-90 92.7 171.4)">E37</text>
<text x="113" y="171.4" transform="rotate(-90 113 171.4)">E33</text>
<text x="133.3" y="171.4" transform="rotate(-90 133.3 171.4)">E29</text>
<text x="153.7" y="171.4" transform="rotate(-90 153.7 171.4)">E25</text>
<text x="174" y="171.4" transform="rotate(-90 174 171.4)">E21</text>
<text x="191.8" y="171.4" transform="rotate(-90 191.8 171.4)">E17</text>
<text x="212.1" y="170.2" transform="rotate(-90 212.1 170.2)">E12</text>
<text x="231.1" y="170.2" transform="rotate(-90 231.1 170.2)">E7</text>
<text x="251.5" y="170.2" transform="rotate(-90 251.5 170.2)">E3</text>
<text x="12.7" y="188">C69</text>
<text x="31.7" y="188">C66</text>
<text x="52.1" y="189.2">C62</text>
<text x="72.4" y="189.2">C58</text>
<text x="92.7" y="188">C54</text>
<text x="113" y="188">C50</text>
<text x="133.3" y="188">C46</text>
<text x="153.7" y="188">C42</text>
<text x="172.7" y="188">C38</text>
<text x="191.8" y="188">C35</text>
<text x="210.8" y="188">C30</text>
<text x="228.6" y="188">C25</text>
<text x="251.5" y="186.7">C22</text>
<text x="123.2" y="203.2" transform="rotate(-90 123.2 203.2)">R9</text>
<text x="143.5" y="203.2" transform="rotate(-90 143.5 203.2)">R20</text>
<text x="241.3" y="199.4" transform="rotate(-90 241.3 199.4)">C14</text>
<text x="12.7" y="205.7" transform="rotate(-90 12.7 205.7)">E51</text>
<text x="31.7" y="205.7" transform="rotate(-90 31.7 205.7)">E48</text>
<text x="52.1" y="205.7" transform="rotate(-90 52.1 205.7)">E44</text>
<text x="72.4" y="205.7" transform="rotate(-90 72.4 205.7)">E40</text>
<text x="92.7" y="205.7" transform="rotate(-90 92.7 205.7)">E36</text>
<text x="113" y="205.7" transform="rotate(-90 113 205.7)">E32</text>
<text x="133.3" y="205.7" transform="rotate(-90 133.3 205.7)">E28</text>
<text x="153.7" y="205.7" transform="rotate(-90 153.7 205.7)">E24</text>
<text x="174" y="205.7" transform="rotate(-90 174 205.7)">E20</text>
<text x="191.8" y="205.7" transform="rotate(-90 191.8 205.7)">E16</text>
<text x="212.1" y="204.5" transform="rotate(-90 212.1 204.5)">E11</text>
<text x="231.1" y="204.5" transform="rotate(-90 231.1 204.5)">E6</text>
<text x="241.3" y="208.3" transform="rotate(-90 241.3 208.3)">V14</text>
<text x="251.5" y="204.5" transform="rotate(-90 251.5 204.5)">E2</text>
<text x="201.9" y="212.1" transform="rotate(-90 201.9 212.1)">C18</text>
<text x="182.9" y="217.2" transform="rotate(-90 182.9 217.2)">STOP</text>
<text x="251.5" y="219.7">C21</text>
<text x="12.7" y="222.2">C68</text>
<text x="31.7" y="222.2">C65</text>
<text x="52.1" y="222.2">C61</text>
<text x="72.4" y="222.2">C57</text>
<text x="92.7" y="222.2">C53</text>
<text x="113" y="222.2">C49</text>
<text x="133.3" y="222.2">C45</text>
<text x="153.7" y="222.2">C41</text>
<text x="172.7" y="222.2">C37</text>
<text x="179.1" y="222.2" transform="rotate(-90 179.1 222.2)">STOP2</text>
<text x="193" y="222.2">C34</text>
<text x="212.1" y="222.2">C29</text>
<text x="221" y="223.5" transform="rotate(-90 221 223.5)">R17</text>
<text x="223.5" y="223.5" transform="rotate(-90 223.5 223.5)">R16</text>
<text x="226.1" y="223.5" transform="rotate(-90 226.1 223.5)">R15</text>
<text x="228.6" y="223.5" transform="rotate(-90 228.6 223.5)">R19</text>
<text x="231.1" y="223.5" transform="rotate(-90 231.1 223.5)">D10</text>
<text x="233.7" y="223.5" transform="rotate(-90 233.7 223.5)">R27</text>
<text x="236.2" y="223.5" transform="rotate(-90 236.2 223.5)">R26</text>
<text x="238.8" y="223.5" transform="rotate(-90 238.8 223.5)">R28</text>
<text x="241.3" y="223.5" transform="rotate(-90 241.3 223.5)">R18</text>
<text x="226.1" y="238.8" transform="rotate(-90 226.1 238.8)">C11</text>
<text x="229.9" y="238.8" transform="rotate(-90 229.9 238.8)">C10</text>
<text x="236.2" y="238.8" transform="rotate(-90 236.2 238.8)">C12</text>
<text x="251.5" y="238.8" transform="rotate(-90 251.5 238.8)">E1</text>
<text x="12.7" y="240" transform="rotate(-90 12.7 240)">E50</text>
<text x="31.7" y="240" transform="rotate(-90 31.7 240)">E47</text>
<text x="52.1" y="240" transform="rotate(-90 52.1 240)">E43</text>
<text x="72.4" y="240" transform="rotate(-90 72.4 240)">E39</text>
<text x="92.7" y="240" transform="rotate(-90 92.7 240)">E35</text>
<text x="113" y="240" transform="rotate(-90 113 240)">E31</text>
<text x="133.3" y="240" transform="rotate(-90 133.3 240)">E27</text>
<text x="153.7" y="240" transform="rotate(-90 153.7 240)">E23</text>
<text x="174" y="240" transform="rotate(-90 174 240)">E19</text>
<text x="191.8" y="240" transform="rotate(-90 191.8 240)">E15</text>
<text x="212.1" y="240" transform="rotate(-90 212.1 240)">E10</text>
<text x="221" y="245.1" transform="rotate(-90 221 245.1)">D9</text>
<text x="41.9" y="250.2" transform="rotate(-90 41.9 250.2)">C16</text>
<text x="62.2" y="250.2" transform="rotate(-90 62.2 250.2)">C15</text>
<text x="123.2" y="250.2" transform="rotate(-90 123.2 250.2)">C19</text>
<text x="226.1" y="247.6" transform="rotate(-90 226.1 247.6)">V11</text>
<text x="229.9" y="247.6" transform="rotate(-90 229.9 247.6)">V10</text>
<text x="236.2" y="247.6" transform="rotate(-90 236.2 247.6)">V12</text>
<text x="241.3" y="250.2" transform="rotate(-90 241.3 250.2)">C17</text>
<text x="191.8" y="252.7">C71</text>
<text x="251.5" y="254">C20</text>
<text x="0" y="279.4">U$1</text>
<text x="3.4" y="279.4">2</text>
</g>
</svg>
